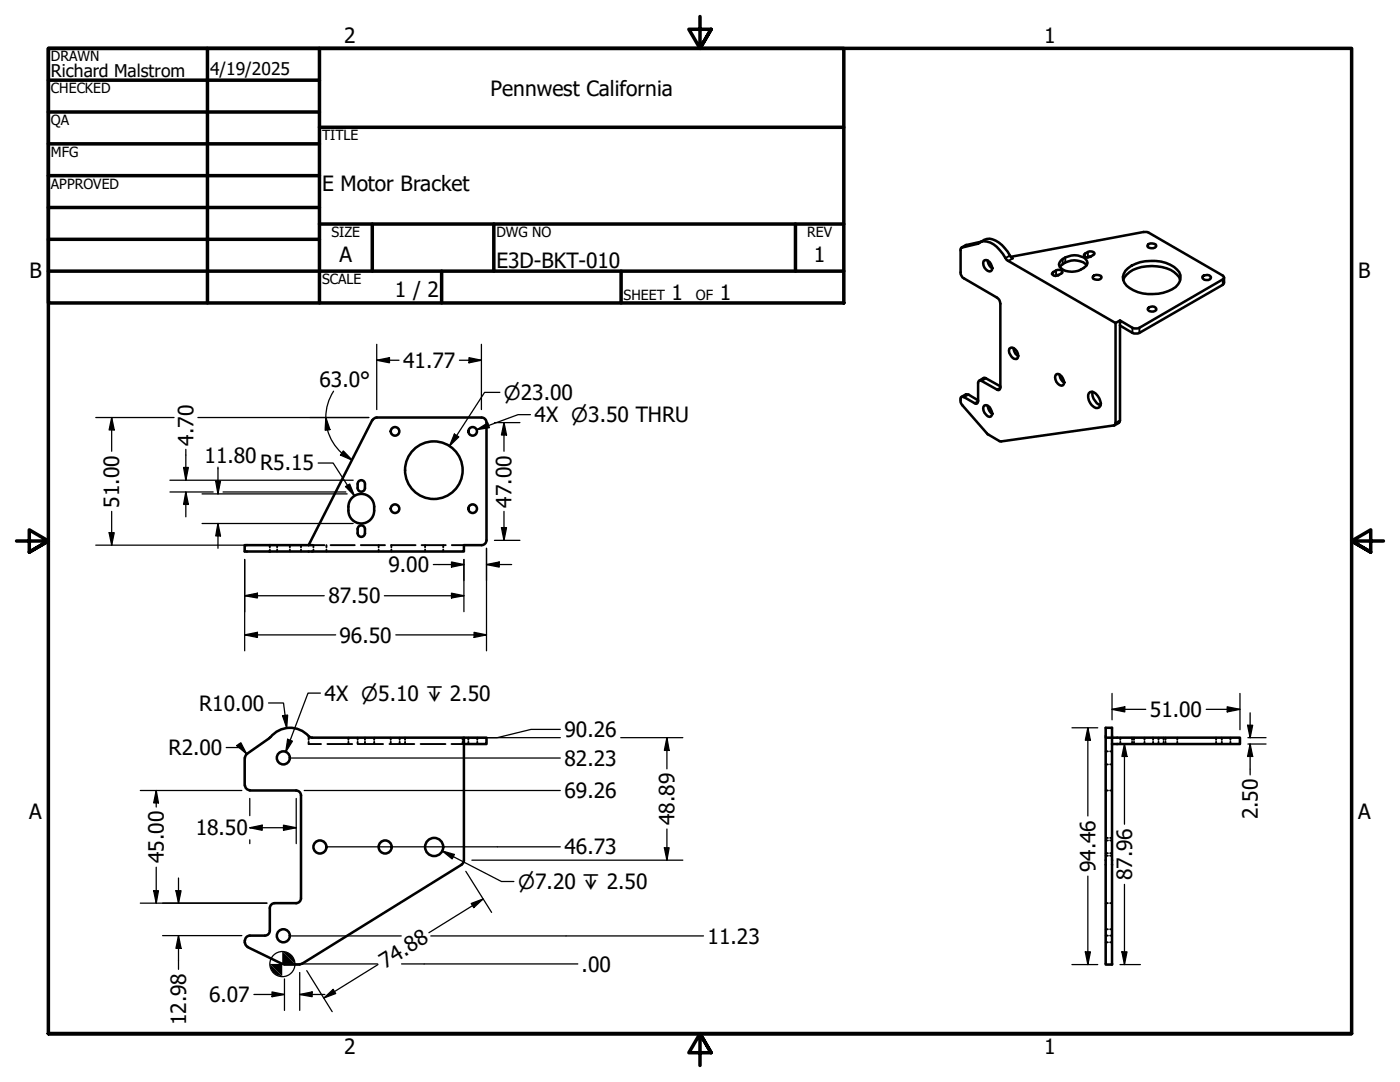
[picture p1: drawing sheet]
<svg xmlns="http://www.w3.org/2000/svg" width="279mm" height="216mm" viewBox="0 0 279 216" stroke-linecap="round" stroke-linejoin="round" font-family="sans-serif">
<!-- layer: Hidden (ANSI) -->
<g fill="none" stroke="#000" stroke-width=".38">
<path d="M53.8 108.8v.4M53.8 109.7v.3M55.3 108.8v.4M55.3 109.7v.3M57.8 108.8v.4M57.8 109.7v.3M60.1 108.8v.4M60.1 109.7v.3M62.3 108.8h2.5M62.5 108.8v.4M62.5 109.7v.3M65.2 108.8v.4"/>
<path d="M65.2 109.7v.3M66 108.8h4.8M72 108.8h4.8M75.6 108.8v.4M75.6 109.7v.3M78 108.8h4.9M78.1 108.8v.4M78.1 109.7v.3M84.1 108.8h4.9M84.8 108.8v.4M84.8 109.7v.3M88.5 108.8v.4"/>
<path d="M88.5 109.7v.3M90.2 108.8h2.4M61.6 148v.5h2.5M61.8 147.2h-.2v.4M62.1 147.2h.2M65.3 148.5h5M69.5 147.2v.4M69.5 148v.5M71.4 147.2v.4M71.4 148v.5M71.5 148.5h5M72.8 147.2v.4"/>
<path d="M72.8 148v.5M74.7 147.2v.4M74.7 148v.5M77.7 148.5h5M78 147.2v.4M78 148v.5M79.8 147.2v.4M79.8 148v.5M80.8 147.2v.4M80.8 148v.5M83.9 148.5h5M90.1 148.5h2.5"/>
<path d="M92.3 147.2v.4M92.3 148v.5M93.5 147.2v.4M93.5 148v.5M95.2 147.2v.4M95.2 148v.5M220.7 157.7h.4M220.7 152.5h.4M220.7 149.9h.4M221.6 157.7h.3M221.6 152.5h.3M221.6 149.9h.3"/>
<path d="M223.6 147.2v.4M223.6 148v.5M225.9 147.2v.4M225.9 148v.5M226.3 147.2v.4M226.3 148v.5M228.4 147.2v.4M228.4 148v.5M230.1 147.2v.4M230.1 148v.5M231.2 147.2v.4M231.2 148v.5"/>
<path d="M232.2 147.2v.4M232.2 148v.5M232.6 147.2v.4M232.6 148v.5M234.9 147.2v.4M234.9 148v.5M242.7 147.2v.4M242.7 148v.5M243.8 147.2v.4M243.8 148v.5M245.6 147.2v.4M245.6 148v.5"/>
<path d="M220.7 170.8h.4M220.7 167.2h.4M220.7 170.2h.4M220.7 167.7h.4M221.6 170.8h.3M221.6 167.2h.3M221.6 170.2h.3M221.6 167.7h.3M220.7 186.7h.4M220.7 180.2h.4M220.7 188h.4M220.7 185.4h.4"/>
<path d="M221.6 186.7h.3M221.6 180.2h.3M221.6 188h.3M221.6 185.4h.3"/>
</g>
<!-- layer: Visible (ANSI) -->
<g fill="none" stroke="#000" stroke-width=".51">
<path d="M195.5 48.4a2.76 2.76 0 0 1 3.8 0 9.4 9.4 0 0 1 2.5 3l.3 .2M196 48.2l-3.2 .7-.9 .5M196.5 51.9a1.45 1.45 0 0 1 1.4 2l-.2 .2a1.43 1.43 0 0 1-1.2-2.2zM197.1 51.9l.2 .8 .7 .8M201.7 51.2l26.5-4.9h.7l15.3 8.9v.4l-.2 .2-16.6 9.6-1.1 .1-2.8-1.6v1.1M210.2 54.3a1.18 1.18 0 0 1 1.8-.1 1.35 1.35 0 0 1-2.1 .5zM211.3 54.9l-.7 .2M211.7 52a3.9 3.9 0 0 1 5-.3 1.02 1.02 0 0 1 .3 1 1.02 1.02 0 0 1-.7 .8 3.8 3.8 0 0 1-4.6 0 .89 .89 0 0 1 0-1.5zM216.5 50.6a1.27 1.27 0 0 1 1.9-.1 1.55 1.55 0 0 1-2 .7l-.1-.4zM216.9 53a3.6 3.6 0 0 0-5.4 .3M217.7 51.2l-.7 .2M218.1 55.2a1.14 1.14 0 0 1 1.7 .1 1.01 1.01 0 0 1-1.7 .1z"/>
<path d="M224.2 55.9a5 5 0 0 1 4.7-2.8 6.9 6.9 0 0 1 6.4 2.2l.2 .6M224.6 54a7.1 7.1 0 0 1 6-1.9 6.2 6.2 0 0 1 4.7 2.2 2.5 2.5 0 0 1-1.4 3.4 8.5 8.5 0 0 1-9-.7 2.15 2.15 0 0 1-.3-3zM229.2 48.7a1.25 1.25 0 0 1 1.6 .3 1.03 1.03 0 0 1-1.8 .1zM240 55.2l.2-.2a1.15 1.15 0 0 1 1.5 .3 .9 .9 0 0 1-.9 .6 .9 .9 0 0 1-.8-.7zM244.3 55.4v1l-.3 .4-16.6 9.6-1.1 .1-2.8-1.5M191.9 79.2l.9-.5h.5l1.9 1.2M195.5 75.9l1-.5 3.1 1.7M201.4 69.6a1.12 1.12 0 0 1 1.7 .9v.9l-.2 .2a1.6 1.6 0 0 1-1.5-2zM202.2 69.5l.1 .3a1.78 1.78 0 0 0 .9 1.3M210.8 74.7a1.54 1.54 0 0 1 1.5 2l-.2 .2a1.46 1.46 0 0 1-1.3-2.2zM211.5 74.7v.4a1.85 1.85 0 0 0 .9 1.2M217.6 78.2a1.97 1.97 0 0 1 2 1.8 .93 .93 0 0 1 0 1 .93 .93 0 0 1-.9 .4 2.48 2.48 0 0 1-1.4-2.9z"/>
<path d="M218.1 78.2a2.53 2.53 0 0 0 1.5 2.7M223.5 63.9l-.9 .6-21.4-12.4-.5-.6a6.1 6.1 0 0 0-3.8-3.3 1.97 1.97 0 0 0-1.8 .4l-3.1 .8-.3 .3v4.7a1.41 1.41 0 0 0 .7 1.2l6.5 3.8a1.4 1.4 0 0 1 .7 1.2v17l-.4 .3-3.6-2-.3 .2-.1 .3v3.7l-.2 .4-.2 .1-2.4-1.4h-.5l-.2 .2v.2a1.29 1.29 0 0 0 .4 1.3l5 5.8 2.5 1.4 22.8-3.3 .2-.4v-19.9M223.5 65v18.9l-.2 .5-.9 .5M229.3 61.3a.85 .85 0 0 1 .9-.2 .85 .85 0 0 1 .6 .7 1.14 1.14 0 0 1-1.8-.1zM71.4 96.6v.8a.73 .73 0 0 0 .7 .7 .73 .73 0 0 0 .7-.7v-.8M71.4 96.6a.73 .73 0 0 1 .7-.8 .73 .73 0 0 1 .7 .8M74.3 83.8l-12.7 25M75.2 83.3h20.9a.98 .98 0 0 1 1 1v23.5M75.2 83.3l-.5 .2-.4 .3M196.5 80.9a1.27 1.27 0 0 1 1.4 1.2l.2 .4-.4 .6a1.49 1.49 0 0 1-1.2-2.2zM197.1 81l.1 .3a1.99 1.99 0 0 0 .8 1.2M69.5 101.9a2.57 2.57 0 0 0 2.6 2.6 2.57 2.57 0 0 0 2.6-2.6"/>
<path d="M69.5 101.1a2.57 2.57 0 0 1 2.6-2.5 2.57 2.57 0 0 1 2.6 2.5M69.5 101.1v.8M71.4 105.6a.73 .73 0 0 1 .7-.8 .73 .73 0 0 1 .7 .8M71.4 105.5v.9M71.4 106.4a.73 .73 0 0 0 .7 .7 .73 .73 0 0 0 .7-.7M72.8 105.5v.9M74.7 101.1v.8M97.1 107.8a.98 .98 0 0 1-1 1h-3.5v1.2h-43.8v-1.2h13.5M48.8 151.3v5.4M48.9 156.7a.98 .98 0 0 0 1 1M49.8 157.7h9.3M53.7 147.3l-4.4 3.1-.4 .8"/>
<path d="M54 147.1l-.3 .2M59.1 157.7a.99 .99 0 0 1 1 1v20.5a.98 .98 0 0 1-1 1M61.6 146.9l.7 .3h30.3v24.4M61.6 146.9a5 5 0 0 0-7.6 .2M92.6 147.2h4.5v1.3h-4.5M220.7 147.2v-2h1.2v2h-1.2v45.3h1.2v-44M221.9 147.2h25.6v1.3h-25.6zM92.1 172.5l-31.8 19.8M92.6 171.7l-.1 .5-.4 .3M48.8 187.7v.4M48.9 188.1a.98 .98 0 0 0 .5 .8M49.4 189l6.9 3.3"/>
<path d="M49.8 186.7h3M49.9 186.7a.98 .98 0 0 0-1 1M53.8 185.7a.98 .98 0 0 1-.9 1M54.8 180.2a.98 .98 0 0 0-1 1v4.5M54.9 180.2h4.2M56.4 192.3l.4 .1M56.8 192.5h3M60.3 192.3l-.5 .1"/>
<circle cx="78.8" cy="86.1" r=".86"/>
<circle cx="86.6" cy="93.8" r="5.7"/>
<circle cx="94.3" cy="86.1" r=".86"/>
<circle cx="78.8" cy="101.5" r=".86"/>
<circle cx="94.3" cy="101.5" r=".86"/>
<circle cx="56.5" cy="151.2" r="1.3"/>
<circle cx="63.8" cy="169" r="1.3"/>
<circle cx="76.9" cy="169" r="1.3"/>
<circle cx="86.6" cy="169" r="1.81"/>
<circle cx="56.5" cy="186.7" r="1.3"/>
</g>
<!-- layer: Visible Narrow (ANSI) -->
<g fill="none" stroke="#000" stroke-width=".38">
<path d="M192.8 48.9l-.8 .5M195.3 48.6h-.2M201.5 51l-.8 .5M202.1 51.6l-.9 .5M210.2 54.3v.6M210.8 54v1M212.1 51.7v1M212.6 51.4v1M216.5 50.6v.6M217.1 50.3v1M244 55.8v1M193.3 78.7l-.9 .5"/>
<path d="M196.8 75.5l-.9 .5M199.6 77.3l-.7 .4M226 65.4v1M227.4 65.4v1M195.2 80.1l-.7 .4M223.5 83.9l-.9 .5"/>
</g>
<!-- layer: Border (ANSI) -->
<g fill="none" stroke="#000" stroke-width=".7">
<path d="M9.7 9.7h158.7v50.8h-158.7zM9.7 16h54.1M41.4 9.7v50.8M63.8 9.7v50.8M139.7 3.3v6.4l-2.2-3.9h4.4l-2.2 3.9 2.2-3.9M9.7 22.4h54.1M9.7 28.7h54.1M9.7 35.1h54.1M63.8 25.4h104.6M9.7 41.4h54.1M9.7 47.8h54.1M9.7 54.1h158.7"/>
<path d="M63.8 44.7h104.6M74.3 44.7v9.4M88.1 54.1v6.4M98.6 44.7v9.4M124 54.1v6.4M158.7 44.7v9.4M3.3 107.9h6.4l-3.9-2.2v4.5l3.9-2.3-3.9 2.3M276.1 107.9h-6.4l3.9-2.2v4.5l-3.9-2.3 3.9 2.3M9.7 206.2v-196.5h260v196.5h-260h260M141.9 210.1l-2.2-3.9 2.2 3.9h-4.4l2.2-3.9v6.4"/>
</g>
<!-- layer: Dimension (ANSI) -->
<g fill="none" stroke="#000" stroke-width=".25">
<path d="M66.6 78.1a9.6 9.6 0 0 0-1.6 5.2M75.2 71.9l2.5-.5v1zM75.2 71.9h4.4M75.2 68.7v13M91.7 71.9h4.4M93.6 71.4l2.5 .5-2.5 .5zM96.1 68.7v13M99.8 78.3h-3.1l-7 10.7M19.1 83.3h15.6M22.3 83.3l.5 2.5h-1zM22.3 83.3v6.7M33.9 95.8h36.6"/>
<path d="M33.9 98.2h8.6M36.6 93.3h1l-.5 2.5zM37.1 98.2l.5 2.4h-1zM37.1 89.7v6.1M37.1 98.2v4.9M39.5 83.3h34.1M40.3 98.6h29M43.1 96h.9l-.5 2.6zM43.5 93.2v5.4M44.5 98.2h24.5M63.5 92.4h3l4.2 6.5M65 83.3l.8 2.4-.9 .2z"/>
<path d="M65 83.3l.4 2.5M65.4 85.8a9.6 9.6 0 0 0 2.8 4.6M68.2 90.4l2.1 1.4M68.5 90l1.8 1.8-2.4-1zM69 97.1l.8-.5 .9 2.3zM90.7 86.6l.9 .6-1.9 1.8zM98.7 84.3h5.1M100.6 84.3l.5 2.5h-1zM100.6 84.3v5.7M19.1 108.8h41.6M21.8 106.3h1l-.5 2.5zM22.3 102v6.8"/>
<path d="M40.3 104.5h30.2M43.5 104.5l.5 2.4h-.9zM43.5 104.5v4.9M48.8 118.9l2.6-.5v.9zM48.8 111.6v18.3M48.8 118.9h15.9M76.7 118.9h15.9M86.5 112.6h6.1M90.1 118.4l2.5 .5-2.5 .4zM90.1 112.1l2.5 .5-2.5 .6zM92.6 111.6v10.4M97.1 112.6l2.5-.5v1.1z"/>
<path d="M97.1 109.4v20.5M97.1 112.6h5M98.7 107.8h5.1M100.1 105.3h1l-.5 2.5zM100.6 102v5.8M48.8 126.7l2.6-.5v1zM48.8 126.7h18.2M79 126.7h18.1M94.6 126.2l2.5 .5-2.5 .5zM221.9 138.4v5.2M247.5 138.4v7.2M28 157.7h20.3"/>
<path d="M31.2 157.7l.4 2.5h-.9zM31.2 157.7v3.3M45.1 149.2h3.1l-.5-.7 1.5 1.9M47.2 148.8l.9-.6 1.1 2.2zM49.8 159.3v3.5M53.6 140.3h3l.6 4.9M56.4 142.8l1-.1-.2 2.5zM58.2 151.3h53.6M59.1 159.3v9M60.7 157.7h51.1M111.8 145.5h-5.8l-6.7 1.7h-5.1h17.6M123.9 147.2h12.4"/>
<path d="M133.1 147.2l.4 2.5h-.9zM133.1 147.2v6.2M213.9 145.2h5.2M217.1 145.2l.5 2.5h-1zM217.1 145.2v17.6M221.9 141.5l2.6-.5v1zM221.9 141.5h6.8M224.4 148.5l.5 2.4h-1zM224.4 148.5v16M240.7 141.5h6.8M244.9 141l2.6 .5-2.6 .5zM249 144.7h1l-.5 2.5z"/>
<path d="M249 147.2h3.7M249 148.5h3.7M249.5 148.5l.5 2.4h-1zM249.5 142.2v5M249.5 148.5v6.1M30.7 177.7h.9l-.4 2.5zM31.2 173v7.2M35.1 177.7h1l-.5 2.5zM35.6 175.2v5M49.8 165.2l2.5-.5v1zM49.8 165.2h9.3M49.8 167.6v.7"/>
<path d="M56.6 164.7l2.5 .5-2.5 .5zM65.5 169h23.3M88.8 169h23M93 173.9l5.1 8.2M94.2 171.6h42.1M96.4 179.4l-10.8 6.7M132.6 169.2h.9l-.4 2.4zM133.1 165.4v6.2M217.1 174.8v17.7M224.4 176.5v16M28 180.2h25.3M32.4 186.7h15.9"/>
<path d="M35.6 186.7l.5 2.5h-1zM35.6 186.7v6.7M50.7 198.4h6.1M54.3 197.9l2.5 .5-2.5 .5zM56.8 195.3v6.3M58.2 186.8h21.9M58.7 192.3h16.7M59.8 198.4l2.5-.5v1zM59.8 198.4h5M59.8 194.1v7.5M61.2 193.7l5.1 8.2M64.6 199.1l1.9-1.7 .5 .8z"/>
<path d="M75.4 192.5l-10.8 6.6M80.1 192.3h35.2M86 186.8h54.4M94 180.3l2.4-.9-1.8 1.7zM213.9 192.5h5.2M216.6 189.9h1l-.5 2.6zM223.5 192.5h4.1M223.9 189.9h1l-.5 2.6z"/>
<circle cx="56.4" cy="192.4" r="2.51"/>
</g>
<g fill="#000">
<path d="M75.2 71.9l2.5-.5v1zM93.6 71.4l2.5 .5-2.5 .5zM22.3 83.3l.5 2.5h-1zM36.6 93.3h1l-.5 2.5zM43.1 96h.9l-.5 2.6zM65 83.3l.8 2.4-.9 .2zM68.5 90l1.8 1.8-2.4-1zM69 97.1l.8-.5 .9 2.3zM90.7 86.6l.9 .6-1.9 1.8zM100.6 84.3l.5 2.5h-1zM21.8 106.3h1l-.5 2.5zM37.1 98.2l.5 2.4h-1z"/>
<path d="M43.5 104.5l.5 2.4h-.9zM48.8 118.9l2.6-.5v.9zM90.1 118.4l2.5 .5-2.5 .4zM90.1 112.1l2.5 .5-2.5 .6zM97.1 112.6l2.5-.5v1.1zM100.1 105.3h1l-.5 2.5zM48.8 126.7l2.6-.5v1zM94.6 126.2l2.5 .5-2.5 .5zM47.2 148.8l.9-.6 1.1 2.2zM56.4 142.8l1-.1-.2 2.5zM133.1 147.2l.4 2.5h-.9zM217.1 145.2l.5 2.5h-1z"/>
<path d="M221.9 141.5l2.6-.5v1zM224.4 148.5l.5 2.4h-1zM244.9 141l2.6 .5-2.6 .5zM249 144.7h1l-.5 2.5zM249.5 148.5l.5 2.4h-1zM30.7 177.7h.9l-.4 2.5zM31.2 157.7l.4 2.5h-.9zM35.1 177.7h1l-.5 2.5zM49.8 165.2l2.5-.5v1zM56.6 164.7l2.5 .5-2.5 .5zM132.6 169.2h.9l-.4 2.4zM35.6 186.7l.5 2.5h-1z"/>
<path d="M54.3 197.9l2.5 .5-2.5 .5zM59.8 198.4l2.5-.5v1zM64.6 199.1l1.9-1.7 .5 .8zM94 180.3l2.4-.9-1.8 1.7zM216.6 189.9h1l-.5 2.6zM223.9 189.9h1l-.5 2.6z"/>
<path d="M53.8 192.3l2.5 2.5a2.39 2.39 0 0 1-2.5-2.5z" fill-rule="evenodd"/>
<path d="M53.8 192.3l2.5 2.5v-4.9l2.6 2.4z" fill-rule="evenodd"/>
<path d="M56.3 189.9a2.49 2.49 0 0 1 2.6 2.4z" fill-rule="evenodd"/>
</g>
<!-- layer: Symbol (ANSI) -->
<path d="M95.2 85.7l2.1-1.3 .4 .9zM105.9 82.7h-2.5l-8.2 3M63.9 138.3h-2.4l-4.5 11.8M57.4 147.5l1 .4-1.4 2.2zM88.3 169.8l2.4 .7-.5 .9zM88.3 169.8l11.8 6.1h2.5" fill="none" stroke="#000" stroke-width=".25"/>
<path d="M95.2 85.7l2.1-1.3 .4 .9zM57.4 147.5l1 .4-1.4 2.2zM88.3 169.8l2.4 .7-.5 .9z" fill="#000"/>
<g font-size="4.2">
<text x="68.7" y="8.6">2</text>
<text x="208.4" y="8.6">1</text>
<text x="97.9" y="19.1">Pennwest California</text>
<text x="64.3" y="38.2">E Motor Bracket</text>
<text x="67.8" y="52.2">A</text>
<text x="99.1" y="53.5">E3D-BKT-010</text>
<text x="162.4" y="52.2">1</text>
<text x="5.9" y="55.5">B</text>
<text x="78.8" y="59.3">1 / 2</text>
<text x="134" y="59.9">1</text>
<text x="143.6" y="59.9">1</text>
<text x="271.1" y="55.5">B</text>
<text x="63.8" y="77.2">63.0°</text>
<text x="80.5" y="73.4">41.77</text>
<text x="38.6" y="88.9" transform="rotate(-90 38.6 88.9)">4.70</text>
<text x="106.7" y="84.3">4X ⌀3.50 THRU</text>
<text x="40.8" y="92.3">11.80</text>
<text x="51.9" y="93.9">R5.15</text>
<text x="23.8" y="101.3" transform="rotate(-90 23.8 101.3)">51.00</text>
<text x="102.1" y="101.3" transform="rotate(-90 102.1 101.3)">47.00</text>
<text x="77.5" y="114.2">9.00</text>
<text x="65.5" y="120.4">87.50</text>
<text x="67.8" y="128.2">96.50</text>
<text x="39.8" y="141.8">R10.00</text>
<text x="64.8" y="139.8">4X ⌀5.10 ↧ 2.50</text>
<text x="229.5" y="143.1">51.00</text>
<text x="112.6" y="147.1">90.26</text>
<text x="33.7" y="150.7">R2.00</text>
<text x="112.6" y="152.8">82.23</text>
<text x="112.6" y="159.3">69.26</text>
<text x="5.8" y="163.4">A</text>
<text x="39.1" y="166.7">18.50</text>
<text x="134.6" y="164.7" transform="rotate(-90 134.6 164.7)">48.89</text>
<text x="251" y="163.5" transform="rotate(-90 251 163.5)">2.50</text>
<text x="271" y="163.4">A</text>
<text x="32.7" y="172.2" transform="rotate(-90 32.7 172.2)">45.00</text>
<text x="112.6" y="170.5">46.73</text>
<text x="218.6" y="174.1" transform="rotate(-90 218.6 174.1)">94.46</text>
<text x="225.9" y="175.6" transform="rotate(-90 225.9 175.6)">87.96</text>
<text x="141.2" y="188.3">11.23</text>
<text x="76.9" y="193.3" transform="rotate(-32 76.9 193.3)">74.88</text>
<text x="116.1" y="193.9">.00</text>
<text x="41.7" y="200">6.07</text>
<text x="37.1" y="204.6" transform="rotate(-90 37.1 204.6)">12.98</text>
<text x="68.7" y="210.3">2</text>
<text x="208.4" y="210.3">1</text>
</g>
<g font-size="3.9">
<text x="100.5" y="79.8">⌀23.00</text>
<text x="103.4" y="177.4">⌀7.20 ↧ 2.50</text>
</g>
<g font-size="3.5">
<text x="10.2" y="15.4">Richard Malstrom</text>
<text x="41.9" y="14.9">4/19/2025</text>
</g>
<g font-size="2.8">
<text x="10.2" y="12.2">DRAWN</text>
<text x="10.2" y="18.6">CHECKED</text>
<text x="10.2" y="25">QA</text>
<text x="64.3" y="27.9">TITLE</text>
<text x="10.2" y="31.3">MFG</text>
<text x="10.2" y="37.7">APPROVED</text>
<text x="66.2" y="47.3">SIZE</text>
<text x="99.1" y="47.3">DWG NO</text>
<text x="161.1" y="47.2">REV</text>
<text x="64.3" y="56.7">SCALE</text>
<text x="124.5" y="59.9">SHEET</text>
<text x="138.9" y="59.9">OF</text>
</g>
</svg>
